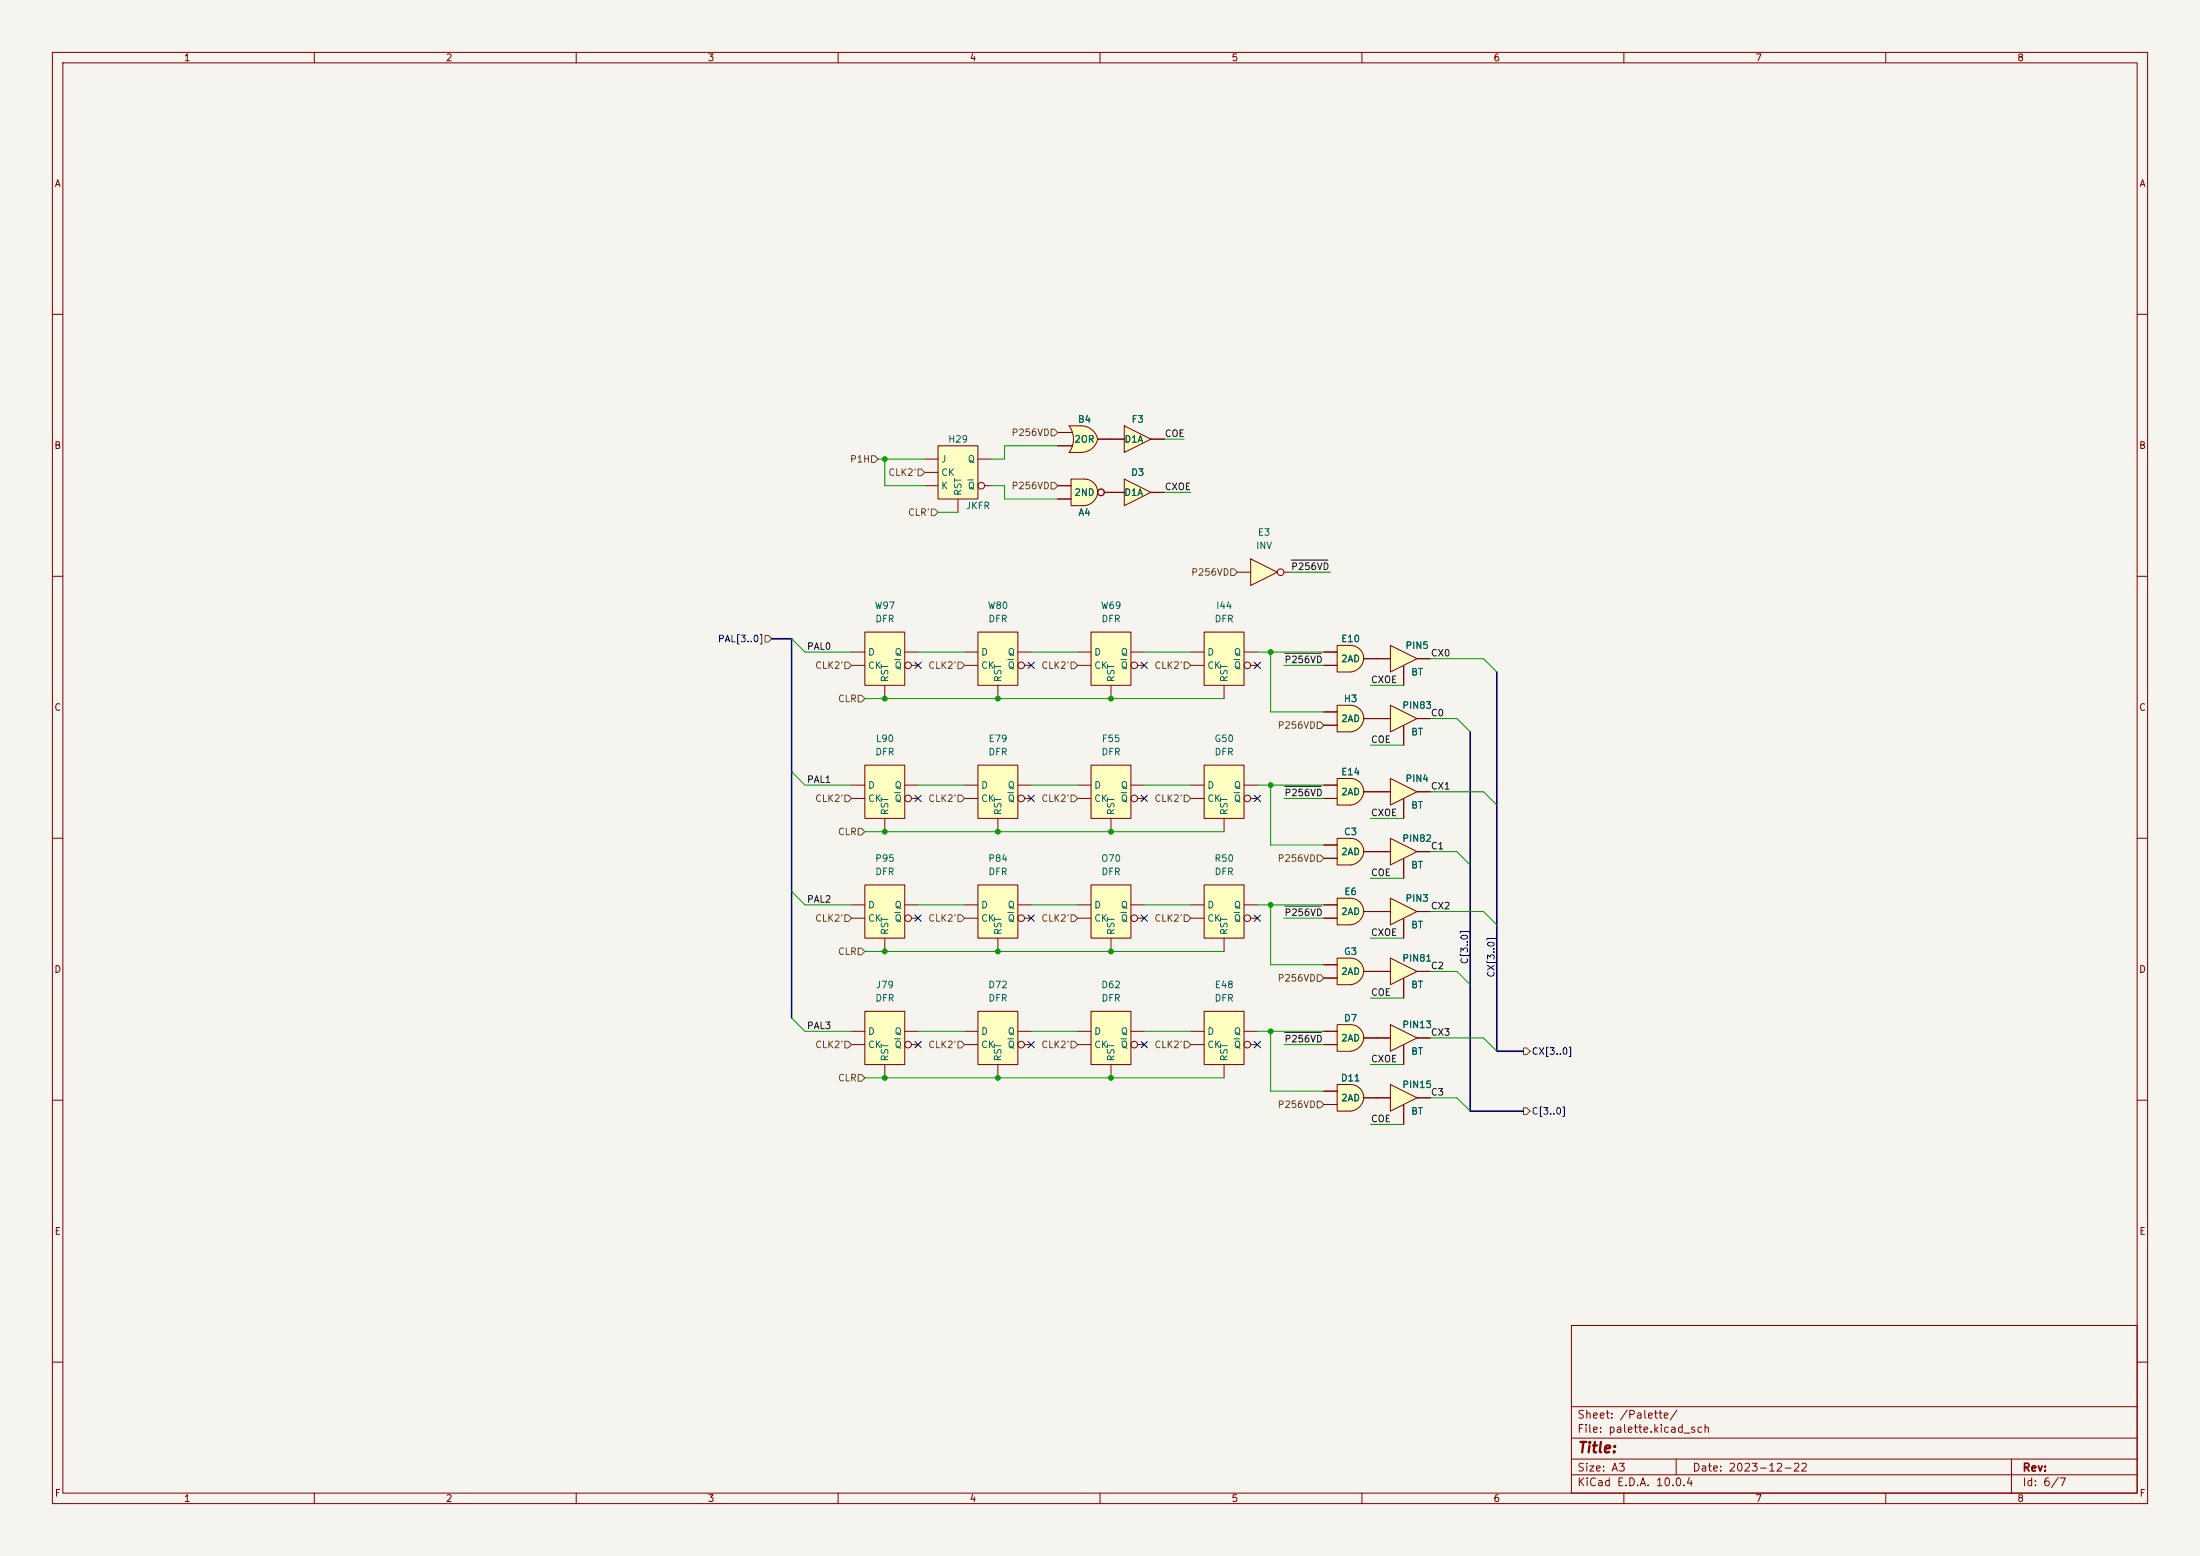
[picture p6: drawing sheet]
<svg xmlns="http://www.w3.org/2000/svg" width="420mm" height="297mm" viewBox="0 0 420 297" stroke-linecap="round" stroke-linejoin="round" font-family="sans-serif">
<path d="M0 0h420v297h-420z" fill="#f5f4ef" stroke="#f5f4ef" stroke-width=".19"/>
<g fill="none" stroke="#840000" stroke-width=".19">
<path d="M10 10h400v277h-400zM12 12h396v273h-396zM60 10v2M110 10v2M160 10v2M210 10v2M260 10v2M310 10v2M360 10v2M10 60h2M408 60h2M10 110h2"/>
<path d="M408 110h2M10 160h2M408 160h2M10 210h2M408 210h2M300 253h108v32h-108zM10 260h2M300 278.5h108M300 274.5h108M300 268.5h108M320 278.5v3M384 278.5v6.5"/>
<path d="M408 260h2M60 285v2M110 285v2M160 285v2M210 285v2M260 285v2M300 281.5h108M310 285v2M360 285v2"/>
</g>
<path d="M186.7 168.9h7.6v10.2h-7.6z" fill="#ffffc2"/>
<g fill="none" stroke="#840000" stroke-width=".19">
<path d="M184.1 172.7h2.6M184.1 175.3h2.6M186.7 168.9h7.6v10.2h-7.6zM190.5 179.1v2.5M194.3 172.7h2.5M195.6 175.3h1.2"/>
<circle cx="194.9" cy="175.3" r=".63"/>
</g>
<path d="M192.4 174.2h1.1" fill="none" stroke="#006464" stroke-width=".19"/>
<path d="M229.9 193h7.6v10.2h-7.6z" fill="#ffffc2"/>
<g fill="none" stroke="#840000" stroke-width=".19">
<path d="M227.3 196.9h2.6M227.3 199.4h2.6M229.9 193h7.6v10.2h-7.6zM237.5 196.9h2.5M238.8 199.4h1.2M233.7 203.2v2.5"/>
<circle cx="238.1" cy="199.4" r=".63"/>
</g>
<path d="M235.6 198.3h1.1" fill="none" stroke="#006464" stroke-width=".19"/>
<path d="M208.3 193h7.6v10.2h-7.6z" fill="#ffffc2"/>
<g fill="none" stroke="#840000" stroke-width=".19">
<path d="M205.7 196.9h2.6M205.7 199.4h2.6M208.3 193h7.6v10.2h-7.6zM215.9 196.9h2.5M217.2 199.4h1.2M212.1 203.2v2.5"/>
<circle cx="216.5" cy="199.4" r=".63"/>
</g>
<path d="M214 198.3h1.1" fill="none" stroke="#006464" stroke-width=".19"/>
<path d="M229.9 168.9h7.6v10.2h-7.6z" fill="#ffffc2"/>
<g fill="none" stroke="#840000" stroke-width=".19">
<path d="M227.3 172.7h2.6M227.3 175.3h2.6M229.9 168.9h7.6v10.2h-7.6zM233.7 179.1v2.5M237.5 172.7h2.5M238.8 175.3h1.2"/>
<circle cx="238.1" cy="175.3" r=".63"/>
</g>
<path d="M235.6 174.2h1.1" fill="none" stroke="#006464" stroke-width=".19"/>
<path d="M208.3 168.9h7.6v10.2h-7.6z" fill="#ffffc2"/>
<g fill="none" stroke="#840000" stroke-width=".19">
<path d="M205.7 172.7h2.6M205.7 175.3h2.6M208.3 168.9h7.6v10.2h-7.6zM212.1 179.1v2.5M215.9 172.7h2.5M217.2 175.3h1.2"/>
<circle cx="216.5" cy="175.3" r=".63"/>
</g>
<path d="M214 174.2h1.1" fill="none" stroke="#006464" stroke-width=".19"/>
<path d="M265.4 207l5.1 2.6-5.1 2.5z" fill="#ffffc2"/>
<path d="M262.9 209.6h2.5M265.4 207l5.1 2.6-5.1 2.5zM268 210.9v3.7M270.5 209.6h2.5" fill="none" stroke="#840000" stroke-width=".19"/>
<path d="M179.1 85.1h7.6v10.2h-7.6z" fill="#ffffc2"/>
<g fill="none" stroke="#840000" stroke-width=".19">
<path d="M176.5 87.6h2.6M176.5 90.2h2.6M176.5 92.7h2.6M179.1 85.1h7.6v10.2h-7.6zM182.9 95.3v2.5M186.7 87.6h2.5M188 92.7h1.2"/>
<circle cx="187.3" cy="92.7" r=".63"/>
</g>
<path d="M184.8 91.6h1.1" fill="none" stroke="#006464" stroke-width=".19"/>
<path d="M257.5 197.8l2.8 .3a2.82 2.82 0 0 1-2.5 2.6z" fill="#ffffc2" stroke="#ffffc2" stroke-width=".19"/>
<path d="M255.3 195.6h2.5v5.1h-2.5z" fill="#ffffc2"/>
<path d="M257.8 195.6a2.54 2.54 0 0 1 2.5 2.5h-2.5z" fill="#ffffc2" stroke="#ffffc2" stroke-width=".19"/>
<path d="M252.7 196.9h2.6M252.7 199.4h2.6M255.3 195.6h2.5a2.53 2.53 0 0 1 2.5 2.4 2.53 2.53 0 0 1-2.2 2.6l-2.8 .1zM260.3 198.1h2.6" fill="none" stroke="#840000" stroke-width=".19"/>
<path d="M208.3 146.1h7.6v10.1h-7.6z" fill="#ffffc2"/>
<g fill="none" stroke="#840000" stroke-width=".19">
<path d="M205.7 149.9h2.6M205.7 152.4h2.6M208.3 146.1h7.6v10.1h-7.6zM212.1 156.2v2.6M215.9 149.9h2.5M217.2 152.4h1.2"/>
<circle cx="216.5" cy="152.4" r=".63"/>
</g>
<path d="M214 151.3h1.1" fill="none" stroke="#006464" stroke-width=".19"/>
<path d="M265.4 195.6l5.1 2.5-5.1 2.6z" fill="#ffffc2"/>
<path d="M262.9 198.1h2.5M265.4 195.6l5.1 2.5-5.1 2.6zM268 199.5v3.7M270.5 198.1h2.5" fill="none" stroke="#840000" stroke-width=".19"/>
<path d="M257.5 150.9l2.8 .2a2.82 2.82 0 0 1-2.5 2.6z" fill="#ffffc2" stroke="#ffffc2" stroke-width=".19"/>
<path d="M255.3 148.6h2.5v5.1h-2.5z" fill="#ffffc2"/>
<g fill="#ffffc2" stroke="#ffffc2" stroke-width=".19">
<path d="M257.8 148.6a2.54 2.54 0 0 1 2.5 2.5h-2.5z"/>
<path d="M257.5 162.3l2.8 .3a2.82 2.82 0 0 1-2.5 2.5z"/>
</g>
<path d="M252.7 149.9h2.6M252.7 152.4h2.6M255.3 148.6h2.5a2.53 2.53 0 0 1 2.5 2.4 2.53 2.53 0 0 1-2.2 2.6l-2.8 .1zM260.3 151.1h2.6" fill="none" stroke="#840000" stroke-width=".19"/>
<path d="M255.3 160h2.5v5.1h-2.5z" fill="#ffffc2"/>
<path d="M257.8 160a2.54 2.54 0 0 1 2.5 2.6h-2.5z" fill="#ffffc2" stroke="#ffffc2" stroke-width=".19"/>
<path d="M252.7 161.3h2.6M252.7 163.8h2.6M255.3 160h2.5a2.53 2.53 0 0 1 2.5 2.4 2.53 2.53 0 0 1-2.2 2.7h-2.8zM260.3 162.6h2.6" fill="none" stroke="#840000" stroke-width=".19"/>
<path d="M186.7 146.1h7.6v10.1h-7.6z" fill="#ffffc2"/>
<g fill="none" stroke="#840000" stroke-width=".19">
<path d="M184.1 149.9h2.6M184.1 152.4h2.6M186.7 146.1h7.6v10.1h-7.6zM190.5 156.2v2.6M194.3 149.9h2.5M195.6 152.4h1.2"/>
<circle cx="194.9" cy="152.4" r=".63"/>
</g>
<path d="M192.4 151.3h1.1" fill="none" stroke="#006464" stroke-width=".19"/>
<path d="M206.7 93.7l2.8 .3a2.82 2.82 0 0 1-2.5 2.5z" fill="#ffffc2" stroke="#ffffc2" stroke-width=".19"/>
<path d="M204.5 91.4h2.5v5.1h-2.5z" fill="#ffffc2"/>
<path d="M207 91.4a2.54 2.54 0 0 1 2.5 2.6h-2.5z" fill="#ffffc2" stroke="#ffffc2" stroke-width=".19"/>
<g fill="none" stroke="#840000" stroke-width=".19">
<path d="M201.9 92.7h2.6M201.9 95.3h2.6M204.5 91.4h2.5a2.53 2.53 0 0 1 2.5 2.4 2.53 2.53 0 0 1-2.2 2.7h-2.8zM210.8 94h1.3"/>
<circle cx="210.2" cy="94" r=".63"/>
</g>
<path d="M214.6 91.4l5.1 2.6-5.1 2.5z" fill="#ffffc2"/>
<path d="M212.1 94h2.5M214.6 91.4l5.1 2.6-5.1 2.5zM219.7 94h2.5" fill="none" stroke="#840000" stroke-width=".19"/>
<path d="M257.5 209.3l2.8 .3a2.82 2.82 0 0 1-2.5 2.5z" fill="#ffffc2" stroke="#ffffc2" stroke-width=".19"/>
<path d="M255.3 207h2.5v5.1h-2.5z" fill="#ffffc2"/>
<path d="M257.8 207a2.54 2.54 0 0 1 2.5 2.6h-2.5z" fill="#ffffc2" stroke="#ffffc2" stroke-width=".19"/>
<path d="M252.7 208.3h2.6M252.7 210.8h2.6M255.3 207h2.5a2.53 2.53 0 0 1 2.5 2.4 2.53 2.53 0 0 1-2.2 2.7h-2.8zM260.3 209.6h2.6" fill="none" stroke="#840000" stroke-width=".19"/>
<path d="M186.7 120.7h7.6v10.1h-7.6z" fill="#ffffc2"/>
<g fill="none" stroke="#840000" stroke-width=".19">
<path d="M184.1 124.5h2.6M184.1 127h2.6M186.7 120.7h7.6v10.1h-7.6zM190.5 130.8v2.6M194.3 124.5h2.5M195.6 127h1.2"/>
<circle cx="194.9" cy="127" r=".63"/>
</g>
<path d="M192.4 125.9h1.1" fill="none" stroke="#006464" stroke-width=".19"/>
<path d="M214.6 81.3l5.1 2.5-5.1 2.6z" fill="#ffffc2"/>
<path d="M212.1 83.8h2.5M214.6 81.3l5.1 2.5-5.1 2.6zM219.7 83.8h2.5" fill="none" stroke="#840000" stroke-width=".19"/>
<path d="M204.1 81.3h2.3" fill="none" stroke="#ffffc2" stroke-width=".19"/>
<path d="M204.1 81.3h2.3v5.1h-2.3a4.3 4.3 0 0 0 0-5.1z" fill="#ffffc2"/>
<g fill="#ffffc2" stroke="#ffffc2" stroke-width=".19">
<path d="M206.4 83.1l3.1 .7a3.2 3.2 0 0 1-3.1 2.6z"/>
<path d="M206.4 81.3a3.2 3.2 0 0 1 3.2 2.5l-3.2 .7z"/>
</g>
<path d="M201.9 82.6h2.8M201.9 85.1h2.8M209.5 83.8a3.2 3.2 0 0 1-3.1 2.6M209.5 83.8h2.6M209.6 83.8a3.2 3.2 0 0 0-3.2-2.5h-2.3a4.3 4.3 0 0 1 0 5.1" fill="none" stroke="#840000" stroke-width=".19"/>
<path d="M204.1 86.4h2.3z" fill="#840000" stroke="#840000" stroke-width=".19"/>
<path d="M208.3 120.7h7.6v10.1h-7.6z" fill="#ffffc2"/>
<g fill="none" stroke="#840000" stroke-width=".19">
<path d="M205.7 124.5h2.6M205.7 127h2.6M208.3 120.7h7.6v10.1h-7.6zM212.1 130.8v2.6M215.9 124.5h2.5M217.2 127h1.2"/>
<circle cx="216.5" cy="127" r=".63"/>
</g>
<path d="M214 125.9h1.1" fill="none" stroke="#006464" stroke-width=".19"/>
<path d="M165.1 120.7h7.6v10.1h-7.6z" fill="#ffffc2"/>
<g fill="none" stroke="#840000" stroke-width=".19">
<path d="M162.6 124.5h2.5M162.6 127h2.5M165.1 120.7h7.6v10.1h-7.6zM168.9 130.8v2.6M172.7 124.5h2.6M174 127h1.3"/>
<circle cx="173.4" cy="127" r=".63"/>
</g>
<path d="M170.8 125.9h1.1" fill="none" stroke="#006464" stroke-width=".19"/>
<path d="M265.4 148.6l5.1 2.5-5.1 2.6z" fill="#ffffc2"/>
<path d="M262.9 151.1h2.5M265.4 148.6l5.1 2.5-5.1 2.6zM268 152.5v3.7M270.5 151.1h2.5" fill="none" stroke="#840000" stroke-width=".19"/>
<path d="M265.4 160l5.1 2.6-5.1 2.5z" fill="#ffffc2"/>
<path d="M262.9 162.6h2.5M265.4 160l5.1 2.6-5.1 2.5zM268 164v3.6M270.5 162.6h2.5" fill="none" stroke="#840000" stroke-width=".19"/>
<path d="M265.4 171.5l5.1 2.5-5.1 2.5z" fill="#ffffc2"/>
<path d="M262.9 174h2.5M265.4 171.5l5.1 2.5-5.1 2.5zM268 175.4v3.7M270.5 174h2.5" fill="none" stroke="#840000" stroke-width=".19"/>
<path d="M265.4 182.9l5.1 2.5-5.1 2.6z" fill="#ffffc2"/>
<path d="M262.9 185.4h2.5M265.4 182.9l5.1 2.5-5.1 2.6zM268 186.8v3.7M270.5 185.4h2.5" fill="none" stroke="#840000" stroke-width=".19"/>
<path d="M257.5 185.1l2.8 .3a2.82 2.82 0 0 1-2.5 2.6z" fill="#ffffc2" stroke="#ffffc2" stroke-width=".19"/>
<path d="M255.3 182.9h2.5v5.1h-2.5z" fill="#ffffc2"/>
<g fill="#ffffc2" stroke="#ffffc2" stroke-width=".19">
<path d="M257.8 182.9a2.54 2.54 0 0 1 2.5 2.5h-2.5z"/>
<path d="M257.5 173.7l2.8 .3a2.82 2.82 0 0 1-2.5 2.5z"/>
</g>
<path d="M252.7 184.2h2.6M252.7 186.7h2.6M255.3 182.9h2.5a2.53 2.53 0 0 1 2.5 2.4 2.53 2.53 0 0 1-2.2 2.6l-2.8 .1zM260.3 185.4h2.6" fill="none" stroke="#840000" stroke-width=".19"/>
<path d="M255.3 171.5h2.5v5h-2.5z" fill="#ffffc2"/>
<path d="M257.8 171.5a2.54 2.54 0 0 1 2.5 2.5h-2.5z" fill="#ffffc2" stroke="#ffffc2" stroke-width=".19"/>
<path d="M252.7 172.7h2.6M252.7 175.3h2.6M255.3 171.5h2.5a2.53 2.53 0 0 1 2.5 2.4 2.53 2.53 0 0 1-2.2 2.6h-2.8zM260.3 174h2.6" fill="none" stroke="#840000" stroke-width=".19"/>
<path d="M229.9 146.1h7.6v10.1h-7.6z" fill="#ffffc2"/>
<g fill="none" stroke="#840000" stroke-width=".19">
<path d="M227.3 149.9h2.6M227.3 152.4h2.6M229.9 146.1h7.6v10.1h-7.6zM233.7 156.2v2.6M237.5 149.9h2.5M238.8 152.4h1.2"/>
<circle cx="238.1" cy="152.4" r=".63"/>
</g>
<path d="M235.6 151.3h1.1" fill="none" stroke="#006464" stroke-width=".19"/>
<path d="M186.7 193h7.6v10.2h-7.6z" fill="#ffffc2"/>
<g fill="none" stroke="#840000" stroke-width=".19">
<path d="M184.1 196.9h2.6M184.1 199.4h2.6M186.7 193h7.6v10.2h-7.6zM194.3 196.9h2.5M195.6 199.4h1.2M190.5 203.2v2.5"/>
<circle cx="194.9" cy="199.4" r=".63"/>
</g>
<path d="M192.4 198.3h1.1" fill="none" stroke="#006464" stroke-width=".19"/>
<path d="M238.8 106.7l5 2.5-5 2.6z" fill="#ffffc2"/>
<g fill="none" stroke="#840000" stroke-width=".19">
<path d="M236.2 109.2h2.6M238.8 106.7l5 2.5-5 2.6zM245.1 109.2h1.3"/>
<circle cx="244.5" cy="109.2" r=".63"/>
</g>
<path d="M165.1 146.1h7.6v10.1h-7.6z" fill="#ffffc2"/>
<g fill="none" stroke="#840000" stroke-width=".19">
<path d="M162.6 149.9h2.5M162.6 152.4h2.5M165.1 146.1h7.6v10.1h-7.6zM168.9 156.2v2.6M172.7 149.9h2.6M174 152.4h1.3"/>
<circle cx="173.4" cy="152.4" r=".63"/>
</g>
<path d="M170.8 151.3h1.1" fill="none" stroke="#006464" stroke-width=".19"/>
<path d="M165.1 193h7.6v10.2h-7.6z" fill="#ffffc2"/>
<g fill="none" stroke="#840000" stroke-width=".19">
<path d="M162.6 196.9h2.5M162.6 199.4h2.5M165.1 193h7.6v10.2h-7.6zM172.7 196.9h2.6M174 199.4h1.3M168.9 203.2v2.5"/>
<circle cx="173.4" cy="199.4" r=".63"/>
</g>
<path d="M170.8 198.3h1.1" fill="none" stroke="#006464" stroke-width=".19"/>
<path d="M257.5 136.9l2.8 .3a2.82 2.82 0 0 1-2.5 2.5z" fill="#ffffc2" stroke="#ffffc2" stroke-width=".19"/>
<path d="M255.3 134.6h2.5v5.1h-2.5z" fill="#ffffc2"/>
<path d="M257.8 134.6a2.54 2.54 0 0 1 2.5 2.6h-2.5z" fill="#ffffc2" stroke="#ffffc2" stroke-width=".19"/>
<path d="M252.7 135.9h2.6M252.7 138.4h2.6M255.3 134.6h2.5a2.53 2.53 0 0 1 2.5 2.4 2.53 2.53 0 0 1-2.2 2.7h-2.8zM260.3 137.2h2.6" fill="none" stroke="#840000" stroke-width=".19"/>
<path d="M265.4 123.2l5.1 2.5-5.1 2.6z" fill="#ffffc2"/>
<path d="M262.9 125.7h2.5M265.4 123.2l5.1 2.5-5.1 2.6zM268 127.1v3.7M270.5 125.7h2.5" fill="none" stroke="#840000" stroke-width=".19"/>
<path d="M265.4 134.6l5.1 2.6-5.1 2.5z" fill="#ffffc2"/>
<path d="M262.9 137.2h2.5M265.4 134.6l5.1 2.6-5.1 2.5zM268 138.6v3.6M270.5 137.2h2.5" fill="none" stroke="#840000" stroke-width=".19"/>
<path d="M229.9 120.7h7.6v10.1h-7.6z" fill="#ffffc2"/>
<g fill="none" stroke="#840000" stroke-width=".19">
<path d="M227.3 124.5h2.6M227.3 127h2.6M229.9 120.7h7.6v10.1h-7.6zM233.7 130.8v2.6M237.5 124.5h2.5M238.8 127h1.2"/>
<circle cx="238.1" cy="127" r=".63"/>
</g>
<path d="M235.6 125.9h1.1" fill="none" stroke="#006464" stroke-width=".19"/>
<path d="M257.5 125.5l2.8 .2a2.82 2.82 0 0 1-2.5 2.6z" fill="#ffffc2" stroke="#ffffc2" stroke-width=".19"/>
<path d="M255.3 123.2h2.5v5.1h-2.5z" fill="#ffffc2"/>
<path d="M257.8 123.2a2.54 2.54 0 0 1 2.5 2.5h-2.5z" fill="#ffffc2" stroke="#ffffc2" stroke-width=".19"/>
<path d="M252.7 124.5h2.6M252.7 127h2.6M255.3 123.2h2.5a2.53 2.53 0 0 1 2.5 2.4 2.53 2.53 0 0 1-2.2 2.6l-2.8 .1zM260.3 125.7h2.6" fill="none" stroke="#840000" stroke-width=".19"/>
<path d="M165.1 168.9h7.6v10.2h-7.6z" fill="#ffffc2"/>
<g fill="none" stroke="#840000" stroke-width=".19">
<path d="M201.9 82.6h2.8M201.9 85.1h2.8M201.9 92.7h2.6M201.9 95.3h2.6M209.5 83.8h5.1M210.8 94h3.8M219.7 83.8h2.5M219.7 94h2.5M252.7 135.9h2.6M252.7 138.4h2.6M252.7 124.5h2.6M252.7 127h2.6"/>
<path d="M260.3 137.2h5.1M260.3 125.7h5.1M268 127.1v3.7M268 138.6v3.6M270.5 137.2h2.5M270.5 125.7h2.5M252.7 149.9h2.6M252.7 152.4h2.6M260.3 151.1h5.1M268 152.5v3.7M270.5 151.1h2.5M162.6 172.7h2.5"/>
<path d="M162.6 175.3h2.5M165.1 168.9h7.6v10.2h-7.6zM168.9 179.1v2.5M172.7 172.7h2.6M174 175.3h1.3M252.7 172.7h2.6M252.7 175.3h2.6M252.7 161.3h2.6M252.7 163.8h2.6M260.3 162.6h5.1M260.3 174h5.1M268 164v3.6"/>
<path d="M268 175.4v3.7M270.5 162.6h2.5M270.5 174h2.5M252.7 196.9h2.6M252.7 199.4h2.6M252.7 184.2h2.6M252.7 186.7h2.6M260.3 198.1h5.1M260.3 185.4h5.1M268 186.8v3.7M268 199.5v3.7M270.5 198.1h2.5"/>
<path d="M270.5 185.4h2.5M252.7 208.3h2.6M252.7 210.8h2.6M260.3 209.6h5.1M268 210.9v3.7M270.5 209.6h2.5"/>
<circle cx="210.2" cy="94" r=".63"/>
<circle cx="173.4" cy="175.3" r=".63"/>
</g>
<path d="M170.8 174.2h1.1" fill="none" stroke="#006464" stroke-width=".19"/>
<g fill="none" stroke="#725600" stroke-width=".19">
<path d="M166.4 87h.6l.6 .6-.6 .7h-.6zM175.3 89.5h.6l.6 .7-.6 .6h-.6zM177.8 97.2h.6l.7 .6-.7 .6h-.6zM200.7 92.1h.6l.6 .6-.6 .6h-.6zM200.7 81.9h.6l.6 .7-.6 .6h-.6zM234.9 108.6h.7l.6 .6-.6 .7h-.7zM146 121.3h.7l.6 .6-.6 .7h-.7zM161.3 126.4h.6l.7 .6-.7 .6h-.6zM163.8 132.7h.7l.6 .7-.6 .6h-.7zM182.9 126.4h.6l.6 .6-.6 .6h-.6zM204.5 126.4h.6l.6 .6-.6 .6h-.6zM226.1 126.4h.6l.6 .6-.6 .6h-.6z"/>
<path d="M251.5 137.8h.6l.6 .6-.6 .7h-.6zM161.3 151.8h.6l.7 .6-.7 .6h-.6zM163.8 158.1h.7l.6 .7-.6 .6h-.7zM182.9 151.8h.6l.6 .6-.6 .6h-.6zM204.5 151.8h.6l.6 .6-.6 .6h-.6zM226.1 151.8h.6l.6 .6-.6 .6h-.6zM161.3 174.6h.6l.7 .7-.7 .6h-.6zM182.9 174.6h.6l.6 .7-.6 .6h-.6zM204.5 174.6h.6l.6 .7-.6 .6h-.6zM226.1 174.6h.6l.6 .7-.6 .6h-.6zM251.5 163.2h.6l.6 .6-.6 .7h-.6zM161.3 198.8h.6l.7 .6-.7 .6h-.6z"/>
<path d="M163.8 181h.7l.6 .6-.6 .6h-.7zM182.9 198.8h.6l.6 .6-.6 .6h-.6zM204.5 198.8h.6l.6 .6-.6 .6h-.6zM226.1 198.8h.6l.6 .6-.6 .6h-.6zM251.5 186.1h.6l.6 .6-.6 .6h-.6zM163.8 205.1h.7l.6 .6-.6 .7h-.7zM251.5 210.2h.6l.6 .6-.6 .7h-.6zM290.8 211.5h.7l.6 .6-.6 .6h-.7zM290.8 200h.7l.6 .7-.6 .6h-.7z"/>
</g>
<path d="M246.5 106.9h7M245.2 124.7h7M245.2 150.1h7M245.2 172.9h7M245.2 197.1h7" fill="none" stroke="#0f0f0f" stroke-width=".19"/>
<path d="M147.3 121.9h3.8v72.4M280.7 139.7v72.4h10.1M285.7 128.3v72.4h5.1" fill="none" stroke="#000084" stroke-width=".3"/>
<g fill="none" stroke="#009600" stroke-width=".19">
<path d="M167.6 87.6h8.9M168.9 87.6v5.1h7.6M179.1 97.8h3.8M189.2 92.7h2.6v2.6h10.1M201.9 85.1h-10.1v2.5h-2.6M222.2 94h5.1M222.2 83.8h3.9M246.4 109.2h7.6M151.1 121.9l2.6 2.6h8.9M165.1 133.4h68.6M175.3 124.5h8.8M196.8 124.5h8.9"/>
<path d="M218.4 124.5h8.9M240 124.5h12.7M242.6 124.5v11.4h10.1M245.1 127h7.6M261.6 130.8h6.4M273 125.7h10.2l2.5 2.6M273 137.2h5.1l2.6 2.5M151.1 147.3l2.6 2.6h8.9M165.1 158.8h68.6M175.3 149.9h8.8M196.8 149.9h8.9M218.4 149.9h8.9"/>
<path d="M240 149.9h12.7M242.6 149.9v11.4h10.1M245.1 152.4h7.6M261.6 156.2h6.4M261.6 142.2h6.4M273 151.1h10.2l2.5 2.6M151.1 170.2l2.6 2.5h8.9M175.3 172.7h8.8M196.8 172.7h8.9M218.4 172.7h8.9M240 172.7h12.7M242.6 172.7v11.5h10.1"/>
<path d="M245.1 175.3h7.6M261.6 167.6h6.4M261.6 179.1h6.4M273 174h10.2l2.5 2.5M273 162.6h5.1l2.6 2.5M151.1 194.3l2.6 2.6h8.9M165.1 181.6h68.6M175.3 196.9h8.8M196.8 196.9h8.9M218.4 196.9h8.9M240 196.9h12.7M242.6 196.9v11.4h10.1"/>
<path d="M245.1 199.4h7.6M261.6 190.5h6.4M273 198.1h10.2l2.5 2.6M273 185.4h5.1l2.6 2.6M165.1 205.7h68.6M261.6 203.2h6.4M261.6 214.6h6.4M273 209.6h5.1l2.6 2.5"/>
</g>
<g fill="none" stroke="#000084" stroke-width=".19">
<path d="M174.7 126.4l1.2 1.2M175.9 126.4l-1.2 1.2M196.2 126.4l1.3 1.2M197.5 126.4l-1.3 1.2M217.8 126.4l1.2 1.2M219 126.4l-1.2 1.2M239.4 126.4l1.2 1.2M240.6 126.4l-1.2 1.2M174.7 151.8l1.2 1.2M175.9 151.8l-1.2 1.2M196.2 151.8l1.3 1.2M197.5 151.8l-1.3 1.2"/>
<path d="M217.8 151.8l1.2 1.2M219 151.8l-1.2 1.2M239.4 151.8l1.2 1.2M240.6 151.8l-1.2 1.2M174.7 174.7l1.2 1.2M175.9 174.7l-1.2 1.2M196.2 174.7l1.3 1.2M197.5 174.7l-1.3 1.2M217.8 174.7l1.2 1.2M219 174.7l-1.2 1.2M239.4 174.7l1.2 1.2M240.6 174.7l-1.2 1.2"/>
<path d="M174.7 198.8l1.2 1.2M175.9 198.8l-1.2 1.2M196.2 198.8l1.3 1.2M197.5 198.8l-1.3 1.2M217.8 198.8l1.2 1.2M219 198.8l-1.2 1.2M239.4 198.8l1.2 1.2M240.6 198.8l-1.2 1.2"/>
</g>
<g fill="#009600" stroke="#009600" stroke-width=".19">
<circle cx="242.6" cy="149.9" r=".46"/>
<circle cx="168.9" cy="158.8" r=".46"/>
<circle cx="212.1" cy="158.8" r=".46"/>
<circle cx="190.5" cy="158.8" r=".46"/>
<circle cx="168.9" cy="133.4" r=".46"/>
<circle cx="190.5" cy="133.4" r=".46"/>
<circle cx="242.6" cy="172.7" r=".46"/>
<circle cx="242.6" cy="196.9" r=".46"/>
<circle cx="168.9" cy="181.6" r=".46"/>
<circle cx="190.5" cy="181.6" r=".46"/>
<circle cx="212.1" cy="181.6" r=".46"/>
<circle cx="168.9" cy="205.7" r=".46"/>
<circle cx="212.1" cy="205.7" r=".46"/>
<circle cx="190.5" cy="205.7" r=".46"/>
<circle cx="212.1" cy="133.4" r=".46"/>
<circle cx="242.6" cy="124.5" r=".46"/>
<circle cx="168.9" cy="87.6" r=".46"/>
</g>
<text font-size="2" fill="#840000" x="301" y="277.8">Title:</text>
<g font-size="1.5" fill="#840000">
<text x="301" y="273.8">File: palette.kicad_sch</text>
<text x="301" y="271.1">Sheet: /Palette/</text>
<text x="301" y="281.2">Size: A3</text>
<text x="323" y="281.2">Date: 2023-12-22</text>
<text x="386" y="281.2">Rev:</text>
<text x="301" y="284">KiCad E.D.A. 10.0.4</text>
<text x="386" y="284">Id: 6/7</text>
</g>
<g font-size="1.3" fill="#840000">
<text x="35" y="12">1</text>
<text x="85" y="12">2</text>
<text x="135" y="12">3</text>
<text x="185" y="12">4</text>
<text x="235" y="12">5</text>
<text x="285" y="12">6</text>
<text x="335" y="12">7</text>
<text x="385" y="12">8</text>
<text x="10.3" y="36">A</text>
<text x="408.3" y="36">A</text>
<text x="10.3" y="86">B</text>
<text x="408.2" y="86">B</text>
<text x="10.3" y="136">C</text>
<text x="408.2" y="136">C</text>
<text x="10.3" y="186">D</text>
<text x="408.2" y="186">D</text>
<text x="10.3" y="236">E</text>
<text x="408.3" y="236">E</text>
<text x="10.3" y="286">F</text>
<text x="35" y="287">1</text>
<text x="85" y="287">2</text>
<text x="135" y="287">3</text>
<text x="185" y="287">4</text>
<text x="235" y="287">5</text>
<text x="285" y="287">6</text>
<text x="335" y="287">7</text>
<text x="385" y="287">8</text>
<text x="408.3" y="286">F</text>
</g>
<g font-size="1.3" fill="#725600">
<text x="193" y="83.5">P256VD</text>
<text x="162.2" y="88.6">P1H</text>
<text x="169.5" y="91.1">CLK2'</text>
<text x="193" y="93.7">P256VD</text>
<text x="173.2" y="98.8">CLR'</text>
<text x="227.3" y="110.2">P256VD</text>
<text x="155.5" y="128">CLK2'</text>
<text x="177.1" y="128">CLK2'</text>
<text x="198.7" y="128">CLK2'</text>
<text x="220.3" y="128">CLK2'</text>
<text x="159.9" y="134.3">CLR</text>
<text x="243.8" y="139.4">P256VD</text>
<text x="155.5" y="153.4">CLK2'</text>
<text x="177.1" y="153.4">CLK2'</text>
<text x="198.7" y="153.4">CLK2'</text>
<text x="220.3" y="153.4">CLK2'</text>
<text x="159.9" y="159.7">CLR</text>
<text x="243.8" y="164.8">P256VD</text>
<text x="155.5" y="176.2">CLK2'</text>
<text x="177.1" y="176.2">CLK2'</text>
<text x="198.7" y="176.2">CLK2'</text>
<text x="220.3" y="176.2">CLK2'</text>
<text x="159.9" y="182.6">CLR</text>
<text x="243.8" y="187.7">P256VD</text>
<text x="155.5" y="200.4">CLK2'</text>
<text x="177.1" y="200.4">CLK2'</text>
<text x="198.7" y="200.4">CLK2'</text>
<text x="220.3" y="200.4">CLK2'</text>
<text x="159.9" y="206.7">CLR</text>
<text x="243.8" y="211.8">P256VD</text>
</g>
<g font-size="1.3" fill="#006464">
<text x="205.7" y="81">B4</text>
<text x="215.9" y="81">F3</text>
<text x="179.6" y="88.6">J</text>
<text x="180.9" y="84.8">H29</text>
<text x="184.6" y="88.6">Q</text>
<text x="205" y="84.8">2OR</text>
<text x="214.6" y="84.8">D1A</text>
<text x="179.6" y="91.1">CK</text>
<text x="179.6" y="93.7">K</text>
<text x="183.9" y="94.7" transform="rotate(-90 183.9 94.7)">RST</text>
<text x="184.6" y="93.7">Q</text>
<text x="205" y="95">2ND</text>
<text x="214.5" y="95">D1A</text>
<text x="215.8" y="91.1">D3</text>
<text x="184.3" y="97.5">JKFR</text>
<text x="205.8" y="98.8">A4</text>
<text x="239.7" y="105.1">INV</text>
<text x="240" y="102.6">E3</text>
<text x="166.9" y="116.5">W97</text>
<text x="167" y="119.1">DFR</text>
<text x="188.5" y="116.5">W80</text>
<text x="188.6" y="119.1">DFR</text>
<text x="210.1" y="116.5">W69</text>
<text x="210.2" y="119.1">DFR</text>
<text x="231.8" y="119.1">DFR</text>
<text x="232.1" y="116.5">I44</text>
<text x="165.6" y="125.4">D</text>
<text x="170.7" y="125.4">Q</text>
<text x="187.2" y="125.4">D</text>
<text x="192.3" y="125.4">Q</text>
<text x="208.8" y="125.4">D</text>
<text x="213.9" y="125.4">Q</text>
<text x="230.4" y="125.4">D</text>
<text x="235.4" y="125.4">Q</text>
<text x="255.9" y="122.9">E10</text>
<text x="268.2" y="124.2">PIN5</text>
<text x="165.6" y="128">CK</text>
<text x="169.9" y="130.3" transform="rotate(-90 169.9 130.3)">RST</text>
<text x="170.7" y="128">Q</text>
<text x="187.2" y="128">CK</text>
<text x="191.5" y="130.3" transform="rotate(-90 191.5 130.3)">RST</text>
<text x="192.3" y="128">Q</text>
<text x="208.8" y="128">CK</text>
<text x="213.1" y="130.3" transform="rotate(-90 213.1 130.3)">RST</text>
<text x="213.9" y="128">Q</text>
<text x="230.4" y="128">CK</text>
<text x="234.7" y="130.3" transform="rotate(-90 234.7 130.3)">RST</text>
<text x="235.4" y="128">Q</text>
<text x="255.9" y="126.7">2AD</text>
<text x="269.3" y="129.2">BT</text>
<text x="256.4" y="134.3">H3</text>
<text x="267.6" y="135.6">PIN83</text>
<text x="167.1" y="141.9">L90</text>
<text x="188.6" y="141.9">E79</text>
<text x="210.2" y="141.9">F55</text>
<text x="231.7" y="141.9">G50</text>
<text x="255.9" y="138.1">2AD</text>
<text x="269.3" y="140.7">BT</text>
<text x="167" y="144.5">DFR</text>
<text x="188.6" y="144.5">DFR</text>
<text x="210.2" y="144.5">DFR</text>
<text x="231.8" y="144.5">DFR</text>
<text x="255.9" y="148.3">E14</text>
<text x="268.2" y="149.6">PIN4</text>
<text x="165.6" y="150.8">D</text>
<text x="165.6" y="153.4">CK</text>
<text x="169.9" y="155.7" transform="rotate(-90 169.9 155.7)">RST</text>
<text x="170.7" y="150.8">Q</text>
<text x="170.7" y="153.4">Q</text>
<text x="187.2" y="150.8">D</text>
<text x="187.2" y="153.4">CK</text>
<text x="191.5" y="155.7" transform="rotate(-90 191.5 155.7)">RST</text>
<text x="192.3" y="150.8">Q</text>
<text x="192.3" y="153.4">Q</text>
<text x="208.8" y="150.8">D</text>
<text x="208.8" y="153.4">CK</text>
<text x="213.1" y="155.7" transform="rotate(-90 213.1 155.7)">RST</text>
<text x="213.9" y="150.8">Q</text>
<text x="213.9" y="153.4">Q</text>
<text x="230.4" y="150.8">D</text>
<text x="230.4" y="153.4">CK</text>
<text x="234.7" y="155.7" transform="rotate(-90 234.7 155.7)">RST</text>
<text x="235.4" y="150.8">Q</text>
<text x="235.4" y="153.4">Q</text>
<text x="255.9" y="152.1">2AD</text>
<text x="269.3" y="154.6">BT</text>
<text x="256.5" y="159.7">C3</text>
<text x="267.6" y="161">PIN82</text>
<text x="167" y="164.8">P95</text>
<text x="167" y="167.3">DFR</text>
<text x="188.6" y="164.8">P84</text>
<text x="188.6" y="167.3">DFR</text>
<text x="210.1" y="164.8">O70</text>
<text x="210.2" y="167.3">DFR</text>
<text x="231.7" y="164.8">R50</text>
<text x="231.8" y="167.3">DFR</text>
<text x="255.9" y="163.5">2AD</text>
<text x="269.3" y="166.1">BT</text>
<text x="165.6" y="173.7">D</text>
<text x="170.7" y="173.7">Q</text>
<text x="187.2" y="173.7">D</text>
<text x="192.3" y="173.7">Q</text>
<text x="208.8" y="173.7">D</text>
<text x="213.9" y="173.7">Q</text>
<text x="230.4" y="173.7">D</text>
<text x="235.4" y="173.7">Q</text>
<text x="256.5" y="171.2">E6</text>
<text x="268.2" y="172.4">PIN3</text>
<text x="165.6" y="176.2">CK</text>
<text x="169.9" y="178.6" transform="rotate(-90 169.9 178.6)">RST</text>
<text x="170.7" y="176.2">Q</text>
<text x="187.2" y="176.2">CK</text>
<text x="191.5" y="178.6" transform="rotate(-90 191.5 178.6)">RST</text>
<text x="192.3" y="176.2">Q</text>
<text x="208.8" y="176.2">CK</text>
<text x="213.1" y="178.6" transform="rotate(-90 213.1 178.6)">RST</text>
<text x="213.9" y="176.2">Q</text>
<text x="230.4" y="176.2">CK</text>
<text x="234.7" y="178.6" transform="rotate(-90 234.7 178.6)">RST</text>
<text x="235.4" y="176.2">Q</text>
<text x="255.9" y="175">2AD</text>
<text x="269.3" y="177.5">BT</text>
<text x="256.5" y="182.6">G3</text>
<text x="267.6" y="183.9">PIN81</text>
<text x="167" y="191.5">DFR</text>
<text x="167.1" y="188.9">J79</text>
<text x="188.6" y="188.9">D72</text>
<text x="188.6" y="191.5">DFR</text>
<text x="210.1" y="188.9">D62</text>
<text x="210.2" y="191.5">DFR</text>
<text x="231.8" y="191.5">DFR</text>
<text x="231.8" y="188.9">E48</text>
<text x="255.9" y="186.4">2AD</text>
<text x="269.3" y="188.9">BT</text>
<text x="165.6" y="197.8">D</text>
<text x="170.7" y="197.8">Q</text>
<text x="187.2" y="197.8">D</text>
<text x="192.3" y="197.8">Q</text>
<text x="208.8" y="197.8">D</text>
<text x="213.9" y="197.8">Q</text>
<text x="230.4" y="197.8">D</text>
<text x="235.4" y="197.8">Q</text>
<text x="256.5" y="195.3">D7</text>
<text x="267.6" y="196.6">PIN13</text>
<text x="165.6" y="200.4">CK</text>
<text x="169.9" y="202.7" transform="rotate(-90 169.9 202.7)">RST</text>
<text x="170.7" y="200.4">Q</text>
<text x="187.2" y="200.4">CK</text>
<text x="191.5" y="202.7" transform="rotate(-90 191.5 202.7)">RST</text>
<text x="192.3" y="200.4">Q</text>
<text x="208.8" y="200.4">CK</text>
<text x="213.1" y="202.7" transform="rotate(-90 213.1 202.7)">RST</text>
<text x="213.9" y="200.4">Q</text>
<text x="230.4" y="200.4">CK</text>
<text x="234.7" y="202.7" transform="rotate(-90 234.7 202.7)">RST</text>
<text x="235.4" y="200.4">Q</text>
<text x="255.9" y="199.1">2AD</text>
<text x="269.3" y="201.6">BT</text>
<text x="255.9" y="206.7">D11</text>
<text x="267.6" y="208">PIN15</text>
<text x="255.9" y="210.5">2AD</text>
<text x="269.3" y="213.1">BT</text>
</g>
<g font-size="1.3" fill="#0f0f0f">
<text x="222.2" y="83.7">COE</text>
<text x="222.2" y="93.9">CXOE</text>
<text x="246.4" y="109.1">P256VD</text>
<text x="154" y="124.3">PAL0</text>
<text x="273" y="125.6">CX0</text>
<text x="245.1" y="126.9">P256VD</text>
<text x="261.6" y="130.7">CXOE</text>
<text x="273" y="137">C0</text>
<text x="261.6" y="142.1">COE</text>
<text x="154" y="149.7">PAL1</text>
<text x="245.1" y="152.3">P256VD</text>
<text x="273" y="151">CX1</text>
<text x="261.6" y="156.1">CXOE</text>
<text x="261.6" y="167.5">COE</text>
<text x="273" y="162.4">C1</text>
<text x="154" y="172.6">PAL2</text>
<text x="273" y="173.9">CX2</text>
<text x="245.1" y="175.1">P256VD</text>
<text x="261.6" y="178.9">CXOE</text>
<text x="273" y="185.3">C2</text>
<text x="261.6" y="190.4">COE</text>
<text x="154" y="196.7">PAL3</text>
<text x="273" y="198">CX3</text>
<text x="245.1" y="199.3">P256VD</text>
<text x="261.6" y="203.1">CXOE</text>
<text x="273" y="209.4">C3</text>
<text x="261.6" y="214.5">COE</text>
</g>
<g font-size="1.3" fill="#000084">
<text x="136.9" y="122.9">PAL[3..0]</text>
<text x="280.5" y="184.1" transform="rotate(-90 280.5 184.1)">C[3..0]</text>
<text x="285.6" y="186.7" transform="rotate(-90 285.6 186.7)">CX[3..0]</text>
<text x="292.3" y="201.6">CX[3..0]</text>
<text x="292.3" y="213.1">C[3..0]</text>
</g>
</svg>
